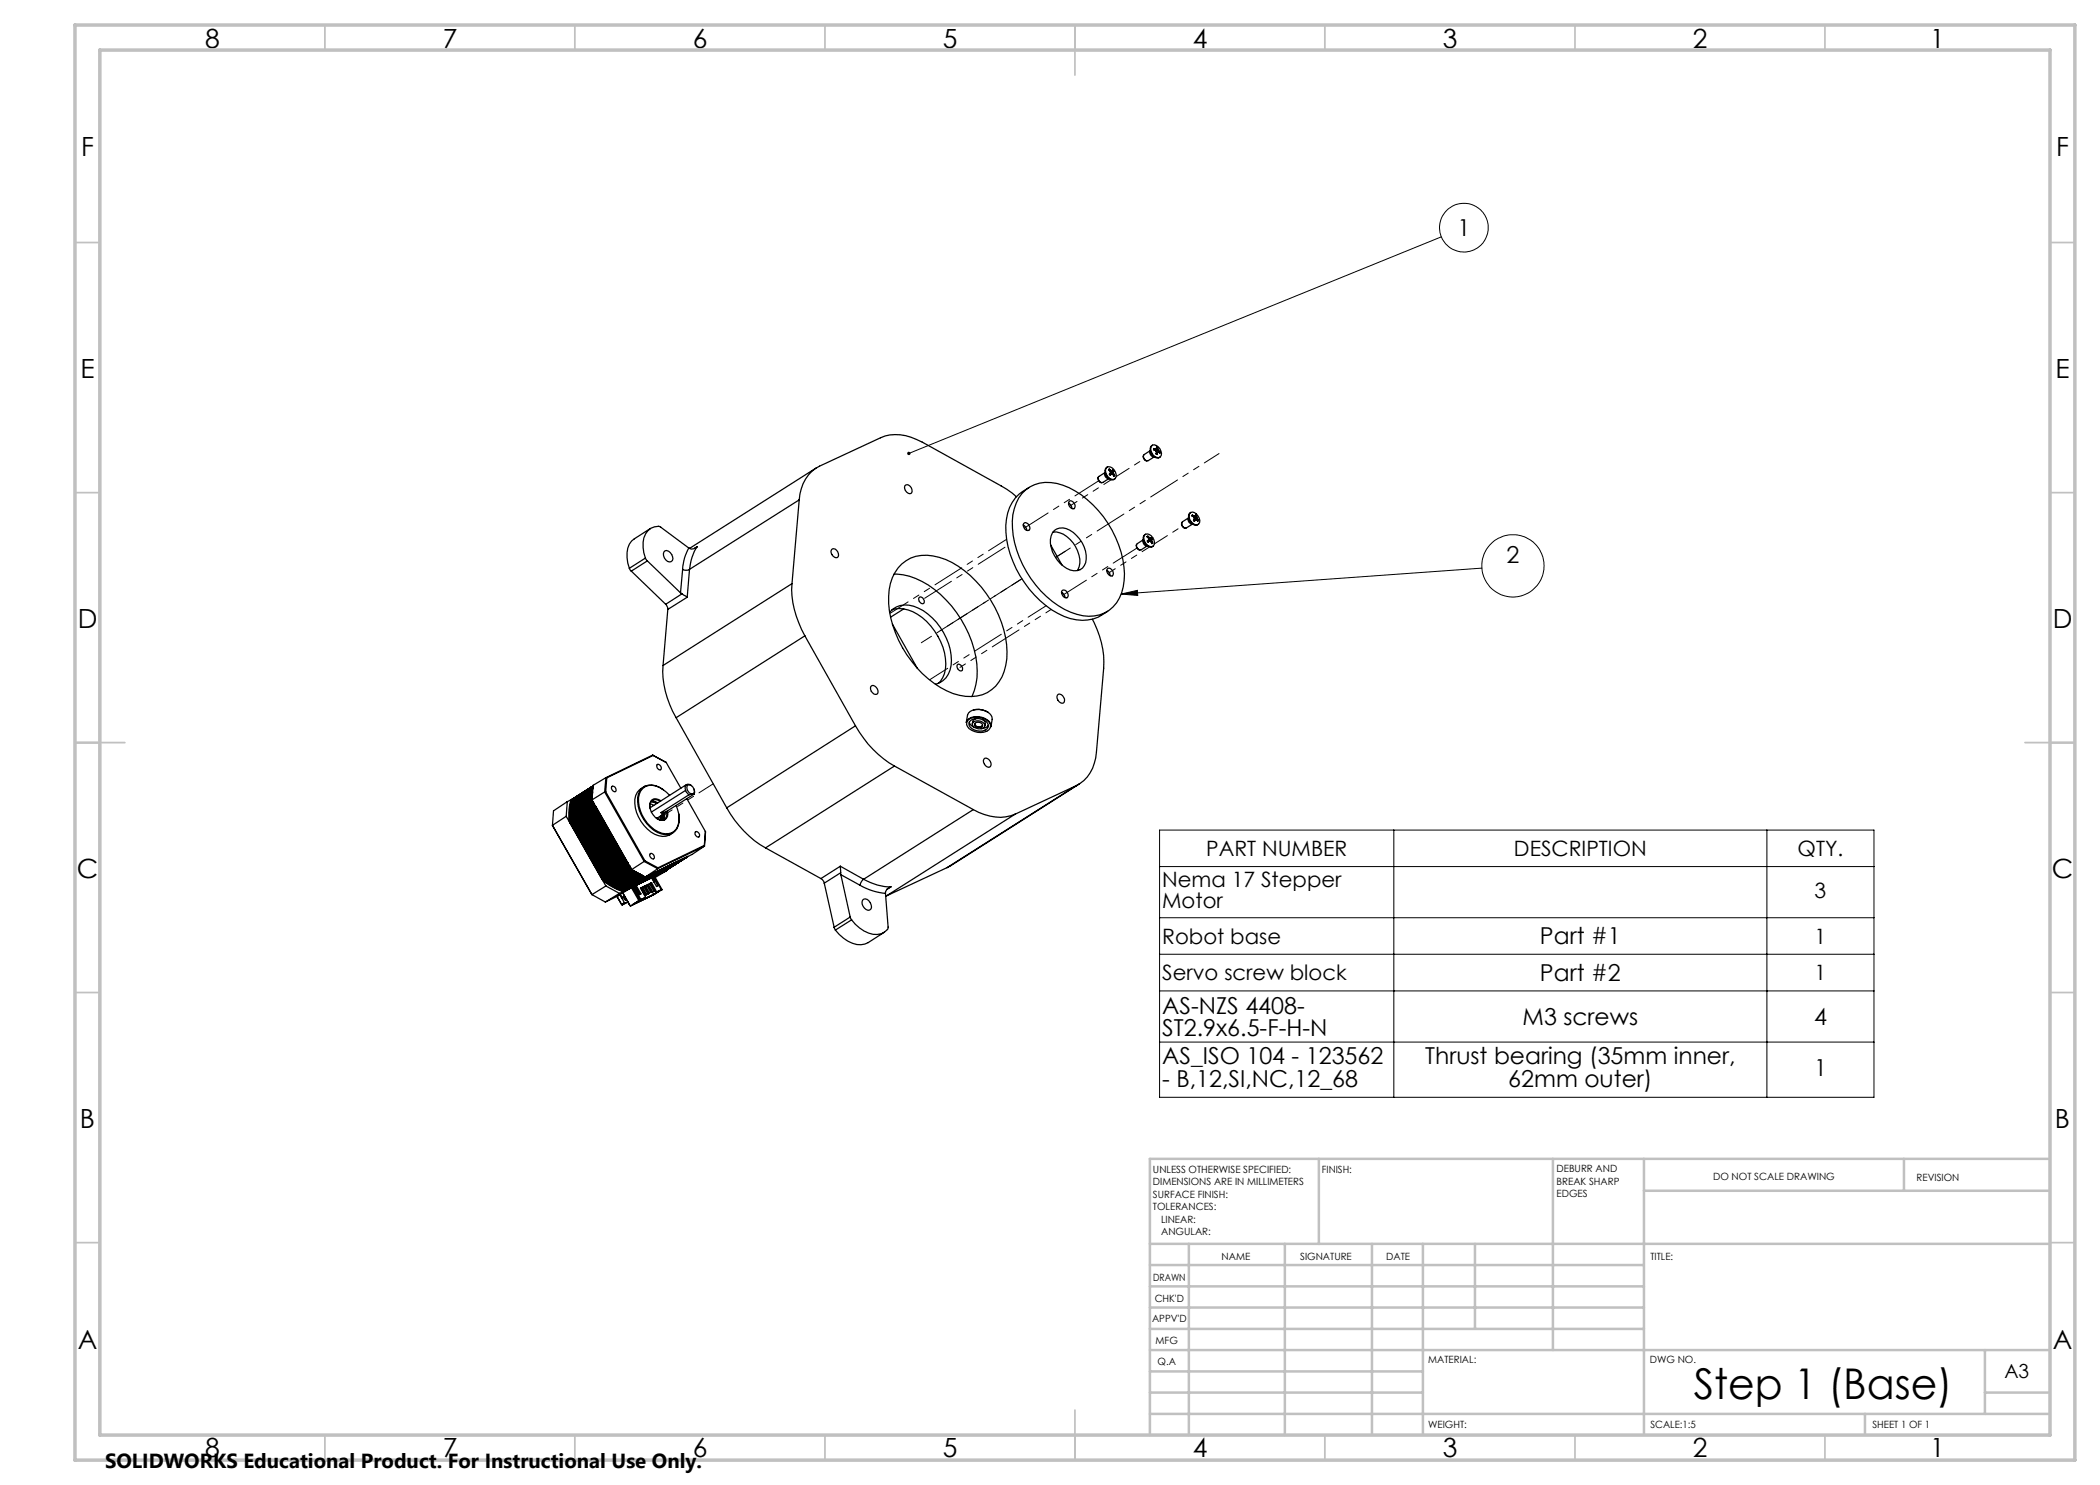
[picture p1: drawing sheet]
<svg xmlns="http://www.w3.org/2000/svg" width="420mm" height="297mm" viewBox="0 0 420 297" stroke-linecap="round" stroke-linejoin="round" font-family="sans-serif">
<g fill="none" stroke="#000" stroke-width=".2">
<path d="M288.3 47.4l-106.5 43.3M224.2 118.8l3.3-.7v1zM296.4 113.6l-72.2 5.2M231.9 166h142.9v53.5h-142.9zM231.9 173.3h142.9M278.8 166v53.5M353.4 166v53.5M231.9 183.5h142.9M231.9 190.8h142.9M231.9 198.2h142.9M231.9 208.4h142.9"/>
<circle cx="292.8" cy="45.5" r="4.9"/>
<circle cx="302.6" cy="113.2" r="6.2"/>
</g>
<g fill="none" stroke="#c0c0c0" stroke-width=".35">
<path d="M65 5v5M115 5v5M165 5v5M215 5v10M265 5v5M315 5v5M365 5v5M15 48.5h5M410 48.5h5M15 98.5h5M410 98.5h5M15 148.5h10"/>
<path d="M405 148.5h10M15 198.5h5M410 198.5h5M15 248.5h5M410 248.5h5M65 287v5M115 287v5M165 287v5M215 282v10M265 287v5M315 287v5M365 287v5"/>
</g>
<g fill="none" stroke="#c0c0c0" stroke-width=".5">
<path d="M263.8 231.8v17M310.6 231.8v38.2M328.8 231.8v55.2M328.8 238.2h81.2M380.8 231.8v6.4M410 231.8h-180v55.2M230 248.8h180M230 257.3h98.8M230 253h98.8M237.8 248.8v38.2M257 248.8v38.2M274.4 248.8v38.2"/>
<path d="M284.6 248.8v38.2M295 248.8v17M230 265.8h98.8M230 261.5h98.8M230 278.5h54.6M230 274.3h54.6M230 270h180M397 278.5h13M397 270v12.8M230 282.8h180M373 282.8v4.2"/>
</g>
<path d="M15 5h400v287h-400zM20 10h390v277h-390z" fill="none" stroke="#c0c0c0" stroke-width=".7"/>
<path d="M181.5 90.4v.4l.3-.1-.3 .1a.34 .34 0 0 0 .5 .1 .34 .34 0 0 0 0-.5 .34 .34 0 0 0-.5 0zM224.2 118.8l3.3-.7v1z" fill="#000"/>
<g fill="none" stroke="#000" stroke-width=".25">
<path d="M159.8 100l-1.4 16.7M159.8 100l-21.9 13.9M163.2 93.6l-25.2 16M181 97.2l.2-.2a1.09 1.09 0 0 1 1 .5 1.09 1.09 0 0 1 0 1.2 1.18 1.18 0 0 1-1.2-1.5zM203.3 99.3l-1.9-1.4-1.2-.7-15.7-8.8a9.2 9.2 0 0 0-8.4-.8l-12.2 5.6a7.8 7.8 0 0 0-4.1 6.8M204.4 98.7a7.2 7.2 0 0 1 8.2-1.7 20 20 0 0 1 11.1 12 13.5 13.5 0 0 1 .2 10.6 6.8 6.8 0 0 1-8.5 3.3 19.3 19.3 0 0 1-11.5-11.4 15.8 15.8 0 0 1-1.1-9.7l.9-2.2zM205.8 97.5a8.2 8.2 0 0 0-4.6 7.6 20.7 20.7 0 0 0 11.6 18.2 8.3 8.3 0 0 0 8.7-1M219.6 95.5a.85 .85 0 0 0 .7 1.1M219.7 95.3l1.3-.8a.85 .85 0 0 0 .8 1.2l-1.2 .8a.82 .82 0 0 1-.9-1.2zM221 94.5l.2 .6 .6 .6M221.4 93.4a1.58 1.58 0 0 1 1.7 2.3 1.08 1.08 0 0 1-1.7-.7 1.16 1.16 0 0 1 0-1.6zM221.5 93.4a1.25 1.25 0 0 0 0 2.1 .97 .97 0 0 0 1.5 .3"/>
<path d="M222 94.1v.6M222 94l.3 .2M222 94l-.1-.2-.2 .1 .3 .2M222 94.7l-.1 .1 .2 .3 .1-.2M222 94.7l-.1 .2M222 94l-.1 .1M222.2 94.9h.4l.2 .3 .1-.1M222.2 94.9l-.2 .1M222.2 94.8l.1 .1M222.3 94.5l-.1 .3M222.3 94.3v.2M222.3 94.2l-.2 .2"/>
<path d="M222.5 94.1l-.2 .1M222.5 94.1l.1-.1 .2 .2M222.5 94.1l-.4 .3M222.7 94.5l.1 .4M222.7 94.5l-.5 .3M222.8 94.9l.1 .2M222.8 94.2l-.1 .3M222.8 94.9l-.2 .1M222.8 94.2l-.5 .3M222.9 95.1l-.2 .1M228.7 91.1a.85 .85 0 0 0 .7 1.1M230 90.1l.3 .7 .6 .6-1.3 .7a.79 .79 0 0 1-.8-.3 .79 .79 0 0 1 0-.9l1.2-.8"/>
<path d="M230.1 90.1a.81 .81 0 0 0 .7 1.2M230.3 89.2a.89 .89 0 0 1 1.4 .2 1.57 1.57 0 0 1 .3 2 1.45 1.45 0 0 1-1.8-1.4zM230.5 89a.96 .96 0 0 0-.3 1.6 1.17 1.17 0 0 0 1.8 .8M231 90l.2 .3v.5M231 89.8l-.3-.1v.3h.3M231 89.8l-.2 .2M231.1 89.8v.1M231.1 89.9l.1 .4M231.2 89.8h-.2M231.2 90.3l.3 .2M231.2 89.8l-.2 .2M231.4 89.6l-.2 .2"/>
<path d="M231.5 90.6l-.1 .3-.2-.1M231.5 90.6l-.3 .2M231.5 89.7l.2 .3M231.5 89.5v.2M231.5 89.5l-.2-.1 .1 .2M231.5 89.7l-.4 .2M231.5 89.5l-.1 .1M231.6 90.4l-.1 .2M231.6 90.4l-.3 .2M231.7 90l.1 .3M231.7 90l-.5 .3M231.8 90.3l.2 .1"/>
<path d="M231.8 90.3l-.2 .2M232 90.4v.2l-.4-.2M232 90.4l-.2 .1M125.9 113.7l.4 .5M126.3 114.2l6.8 6.7M129.1 111.6l.4 .6M129.1 111.6l-3.2 2.1M129.5 112.2l6.6 6.4M129.5 112.2l-3.2 2M130.1 105.7l-3.2 2.1a4.4 4.4 0 0 0-1.3 4.8l.3 1.1M133 110.2a1.46 1.46 0 0 1 1.5 1.9 1.11 1.11 0 0 1-1.2 .1 1.11 1.11 0 0 1-.6-1v-.5zM136.1 118.6l.3 .2"/>
<path d="M136.4 118.8l1 .6M136.4 118.8l-3.3 2.1M136.5 113.9a1.43 1.43 0 0 0 1.4 0M136.5 113.9l-.4 4.7M137.4 119.4l-3.8 2.5M137.8 109.6a9.5 9.5 0 0 0-1.3 4.3M137.8 109.6l-5.9-4.3a2.98 2.98 0 0 0-3.3 3.2l.2 2.1 .3 1M137.9 113.9l-.5 5.5M139.5 109.3a9.9 9.9 0 0 0-1.6 4.6M139.5 109.3a1.31 1.31 0 0 1-1.7 .3M139.5 109.3l-.6 .3M158.4 116.7a18.9 18.9 0 0 0 2.6 10.5"/>
<path d="M158.4 116.7l-25.8 16.4M166.3 110l.2-.2a1.09 1.09 0 0 1 1 .5 1.09 1.09 0 0 1 0 1.2 1.15 1.15 0 0 1-1.2-1.5zM178.8 114.8a14.4 14.4 0 0 1 10.4 5.2 21.4 21.4 0 0 1 6.2 15.6 9.9 9.9 0 0 1-1.1 3.7M180.4 112.8a7.3 7.3 0 0 1 7.5-1.3 20.2 20.2 0 0 1 11.8 11.5 16.1 16.1 0 0 1 1.1 11.3 7 7 0 0 1-8.9 4.8 19.4 19.4 0 0 1-11.4-9.5 18.2 18.2 0 0 1-2.4-12.9 8.4 8.4 0 0 1 2.3-3.9zM183.9 119.4a.85 .85 0 0 1 .8 1.3 .82 .82 0 0 1-.8-.4 .82 .82 0 0 1 0-.9zM204.6 105h.1a1.29 1.29 0 0 1 .7 1.1M204.7 104.7a.79 .79 0 0 1 1.3 .7l-.1 .5a.89 .89 0 0 1-1-.1 .89 .89 0 0 1-.2-1.1zM210.1 109l2.3 4M210.6 106.4a4.4 4.4 0 0 1 4 2.2 5.5 5.5 0 0 1 1 5.3l-.1 .2M210.9 106.1a2.93 2.93 0 0 1 3.8 .4 6.3 6.3 0 0 1 2.4 6 2.36 2.36 0 0 1-3.7 1.2 6.4 6.4 0 0 1-3.2-6.5zM212.3 118.4l.5 .6 .2 .5M212.4 118.2a.87 .87 0 0 1 1.1 .2 .87 .87 0 0 1-.1 1.2 1.02 1.02 0 0 1-1-1.4z"/>
<path d="M213.7 100.6h.1a1.26 1.26 0 0 1 .6 1.1M213.9 100.2a.99 .99 0 0 1 1 .5 .99 .99 0 0 1-.1 1 .99 .99 0 0 1-.9-.5 .99 .99 0 0 1 0-1zM221.3 114.1h.1a1.15 1.15 0 0 1 .6 1M221.4 113.8l.2-.1a.96 .96 0 0 1 .9 .4 .96 .96 0 0 1 0 1.1 1.02 1.02 0 0 1-1.1-1.4zM227.3 108.9a.82 .82 0 0 0 .7 1.1M228.7 107.9l.2 .8 .6 .5M228.8 107.1a.99 .99 0 0 1 1.7 .4 1.17 1.17 0 0 1-.1 1.8 1.71 1.71 0 0 1-1.6-2.2zM229.1 106.9a.98 .98 0 0 0-.2 1.6 1.17 1.17 0 0 0 1.7 .7M229.4 107.3l.2 .2M229.4 109.1a.84 .84 0 0 1-.7-1.2l-1.2 .8a.78 .78 0 0 0-.1 .9 .78 .78 0 0 0 .8 .4l1.2-.8M229.6 107.2l.2 .3M229.6 107.2l-.2 .1"/>
<path d="M229.6 107.5l.1 .3M229.7 108.1l-.3 .1 .2 .2 .2-.1M229.7 108.1l-.2 .1M229.7 107.8v.3M229.8 107.5l.2 .1M229.8 107.5h-.2M229.8 108.3l.5 .1 .1 .3M229.8 108.3l-.2 .1M230 107.6h.3M230 107.6l-.3 .2M230 107.8l.1 .1M230.3 107.6v-.1l.1 .2v.1"/>
<path d="M230.3 107.6l-.6 .3M230.3 108.1l.1 .3M230.3 108.1l-.4 .2M230.4 107.8l-.1 .3M230.4 107.8l-.4 .2-.1 .3M230.4 108.4l.1 .2M230.4 108.4h-.1M230.5 108.6l-.1 .1M236.4 104.6a.82 .82 0 0 0 .6 1M236.5 104.3l1.2-.8 .3 .8 .5 .5-1.2 .8a.83 .83 0 0 1-.8-.4 .83 .83 0 0 1 0-.9zM237.7 103.6a.84 .84 0 0 0 .8 1.2M238.1 102.5a1.6 1.6 0 0 1 1.8 2 .85 .85 0 0 1-.8 .5 .85 .85 0 0 1-.8-.5 1.4 1.4 0 0 1-.2-2z"/>
<path d="M238.2 102.5a1.26 1.26 0 0 0 0 2 .94 .94 0 0 0 1.5 .3M238.7 103.1l-.2-.1a.22 .22 0 0 0-.1 .3 .22 .22 0 0 0 .3 .1l.1 .5a.17 .17 0 0 0-.1 .2 .17 .17 0 0 0 .2 .1l.1-.2M238.7 103.1l.3 .1M238.7 103.1l-.2 .2M238.9 103.5v.3M238.9 103.3h.1M238.9 103.8l.1 .2M239 104l-.2 .1M239 103.3l-.1 .2M239.1 103.1v-.2l.3 .2M239.1 103.1l-.1 .1M239.1 103.1l-.4 .3 .3-.2"/>
<path d="M239.2 103.9l-.2 .1M239.2 103.9l.4 .3 .1-.2M239.2 103.9l-.4 .2M239.3 103.3l.1 .2M239.3 103.3l-.4 .2M239.4 103.5l.1 .4M239.4 103.1l-.1 .2M239.4 103.5l-.5 .3M239.4 103.1l-.4 .2M239.5 103.9l.2 .1M239.5 103.9l-.2 .1M239.7 104l-.2 .1"/>
<path d="M132.6 133.1a18.4 18.4 0 0 0 2.6 10.4M133.1 120.9l.4 .6 .1 .4M133.6 121.9l-1 11.2M161 127.2l10.1 18M161 127.2l-25.8 16.3M174.2 137.3a.92 .92 0 0 1 1.4 .8l-.1 .6-.1 .1a1.18 1.18 0 0 1-1.2-1.5zM177.9 122.5a4.4 4.4 0 0 1 5.8-.9 12.2 12.2 0 0 1 6.5 11.5 4.2 4.2 0 0 1-3.1 3.8M178.4 122a7 7 0 0 1 6.9 2.3 11.3 11.3 0 0 1 3.6 10.5l-.4 .8-.8 1.1M178.5 124.8l4.9 8.8M180.8 121.8l-2.7 1.6M191.6 132.9a.85 .85 0 0 1 .7 1.3 .82 .82 0 0 1-.8-.4 .82 .82 0 0 1 .1-.9zM211.5 139a.92 .92 0 0 1 1.4 .8l-.1 .6a.92 .92 0 0 1-1.4-.7z"/>
<path d="M218.5 123.9a18.2 18.2 0 0 1 2.2 9.8l-1.4 16.7a7.7 7.7 0 0 1-4.1 6.8M114.3 159.9l-.2 .3M114.4 159.9l-.9 .4M114.4 160a10.4 10.4 0 0 0-.2 3.9M114.4 159.8l-.1 .1M114.5 159.8l-.2 .3M114.6 159.9a11.4 11.4 0 0 0-.3 3.9M114.6 159.9l-.2 .1M114.6 159.9a11.6 11.6 0 0 0-.3 3.9M114.7 159.8a10.4 10.4 0 0 0-.3 3.9M114.7 159.8l-.1 .1M114.8 159.8a10.3 10.3 0 0 0-.3 3.9"/>
<path d="M114.8 159.6l-.2 .3M114.9 159.7a11.4 11.4 0 0 0-.3 3.9M114.9 159.7l-.1 .1M114.9 159.7a11.3 11.3 0 0 0-.3 3.8M114.9 159.5l-.5 .5M115 159.5l.1-.1-.2 .3M115 159.5l-.3 .3M115 159.5l-.2 .3M115.1 159.6a7.8 7.8 0 0 0-.2 4.3v.1M115.1 159.6a8.1 8.1 0 0 0-.2 4.3l6.5 11.3M115.2 159.5a10.5 10.5 0 0 0-.3 3.9M115.2 159.5l-.3 .2"/>
<path d="M115.3 159.5a11.3 11.3 0 0 0-.4 3.8M115.3 159.3l-.4 .4M115.3 159.3l-.2 .3M115.4 159.4a11.3 11.3 0 0 0-.3 3.9M115.4 159.4l-.1 .1M115.4 159.2l-.2 .3M115.4 159.4a9.4 9.4 0 0 0-.3 3.8M115.4 159.2l-.1 .1M115.5 159.2l-.2 .3M115.5 159.3a10.3 10.3 0 0 0-.2 3.9M115.5 159.3l-.1 .1M115.6 159.3a10.4 10.4 0 0 0-.3 3.9"/>
<path d="M115.6 159.1l-.1 .1M115.6 159.1l-.2 .3M115.7 159.2a11.3 11.3 0 0 0-.3 3.9M115.7 159.2l-.1 .1M115.7 159l-.2 .3M115.7 159.2a11.4 11.4 0 0 0-.3 3.9M115.8 159l-.2 .3M115.9 159.1a10.3 10.3 0 0 0-.3 3.8M115.9 159.1l-.2 .1M115.9 159.1l.2-.3-.2 .3M115.9 159.1a10.4 10.4 0 0 0-.3 3.8M115.9 158.9l.3-.2-.1 .1a8 8 0 0 0-.4 4"/>
<path d="M115.9 158.9l-.2 .3M115.9 158.9l-.3 .2M116.2 158.9a9.5 9.5 0 0 0-.3 3.9M116.2 158.9l.2-.3-.3 .4a11.4 11.4 0 0 0-.4 3.8M116.2 158.9a10.5 10.5 0 0 0-.3 3.8M116.2 158.9l-.3 .2M116.3 158.8a10.4 10.4 0 0 0-.2 3.9M116.3 158.8l.3-.3-.4 .4M116.3 158.8l-.1 .1M116.4 158.8a11.3 11.3 0 0 0-.3 3.8M116.5 158.7a7.8 7.8 0 0 0-.2 4.3l.1 .1M116.5 158.7l-.1 .1"/>
<path d="M116.6 158.7a7.7 7.7 0 0 0-.2 4.3v.1M116.7 158.6a10.4 10.4 0 0 0-.3 3.9M116.7 158.6l-.1 .1M116.7 158.6a10.3 10.3 0 0 0-.3 3.8M116.7 158.4l-.3 .4M116.7 158.4l-.2 .3M116.7 158.4l-.1 .3M116.8 158.5a11.6 11.6 0 0 0-.3 3.8M116.8 158.5l-.1 .1M116.9 158.3l-.2 .3M116.9 158.5a11.3 11.3 0 0 0-.3 3.8M116.9 158.3l-.2 .1"/>
<path d="M117 158.4a10.3 10.3 0 0 0-.3 3.8M117 158.4l-.1 .1M117 158.2l-.1 .1M117.1 158.2l-.3 .3M117.1 158.2l-.2 .3M117.2 158.3a11.3 11.3 0 0 0-.4 3.8M117.2 158.3l-.2 .1M117.2 158.3a11.4 11.4 0 0 0-.3 3.8M117.2 158.1l-.1 .1M117.2 158.1l-.2 .3M117.4 158l-.2 .3M117.4 158l-.2 .1"/>
<path d="M117.5 157.9l-.3 .4M117.5 157.9a8.2 8.2 0 0 0-.3 4.7M117.5 157.9a7.4 7.4 0 0 0-.3 4.7M117.7 158a9.4 9.4 0 0 0-.4 3.8M117.7 158l-.5 .3M117.7 157.8l-.1 .1a7.6 7.6 0 0 0-.4 4M117.7 157.9a9.5 9.5 0 0 0-.3 3.9M117.7 157.8l-.2 .1M117.7 157.8l.2-.1-.2 .3M117.7 157.8l-.1 .1a8 8 0 0 0-.4 4M117.8 157.9a10.4 10.4 0 0 0-.3 3.8M117.8 157.9l.2-.3-.3 .3"/>
<path d="M117.8 157.9h-.1M117.8 157.8a10.5 10.5 0 0 0-.3 3.9M118 157.8a11.4 11.4 0 0 0-.3 3.8M118 157.8h-.2M118 157.8a11.3 11.3 0 0 0-.3 3.8M118.1 157.7a10.4 10.4 0 0 0-.3 3.8M118.1 157.7l.2-.3-.3 .4M118.1 157.7l-.1 .1M118.1 157.7a10.3 10.3 0 0 0-.2 3.8M118.1 157.5l-.3 .3M118.2 157.5l-.2 .3M118.3 157.5a11.4 11.4 0 0 0-.3 3.9"/>
<path d="M118.3 157.5l.2-.2-.4 .4M118.3 157.5l-.2 .2M118.3 157.5a11.3 11.3 0 0 0-.3 3.9M118.4 160l7.9 13.9M118.4 157.4a8.1 8.1 0 0 0-.1 4.4l6.4 11.3M118.4 157.4l-.1 .1M118.5 157.4l.1-.1a10.5 10.5 0 0 0-.3 3.9M118.5 157.4a8.1 8.1 0 0 0-.2 4.4l6.4 11.3M118.5 158.4l-.1 1.4M118.6 157.2l-.2 .2M118.6 157.5a11 11 0 0 0-.3 3.7M118.6 157.2l-.1 .2"/>
<path d="M118.6 157.2l-.3 .3M120.9 158.4l7.9 13.9M120.9 158.4l-2.5 1.6M121.1 158.4l7.9 13.8M121.1 158.4h-.2M121.2 155.5l-.3 2.9M121.2 155.5l.2 .1M121.2 155.5l-2.6 1.6-.2 2.9M121.4 155.6l-.3 2.8M122.3 157.4a.6 .6 0 0 1 .8 .1 .6 .6 0 0 1-.1 .8h-.3l-.3-.3zM122.4 157.3h.1M128.8 157.4a3.1 3.1 0 0 0-1.8 3.3 7.6 7.6 0 0 0 4.7 6.4 2.95 2.95 0 0 0 2.9-.5"/>
<path d="M130.5 151l.1 .1-9.2 4.5M130.5 151l2.7 1.5M130.5 151l-9.3 4.5M131.4 153a.62 .62 0 0 1 .7 .2 .62 .62 0 0 1 0 .7h-.3l-.4-.3zM131.5 152.9h-.1M132.7 158a3.4 3.4 0 0 0-4.3-.4 4.2 4.2 0 0 0-.5 4.6 6.9 6.9 0 0 0 5.1 4.7l1.4-.2M133.2 152.5h.1M133.2 152.5l3 5.2M133.9 159.1a4.9 4.9 0 0 0-4.1-2 2.74 2.74 0 0 0-2.1 3.2 6.9 6.9 0 0 0 5.4 6.5l1.3-.3M135.2 143.5l10.1 18.1M137.1 158.1l.7 .9M137.1 158.1l-6.8 4.3"/>
<path d="M137.3 156.9l-7.3 4.7M137.4 159.7l3.7 6.6M137.4 157.2a.99 .99 0 0 1 1.5 .9l-.2 .6a1.09 1.09 0 0 1-1.1-.4 1.09 1.09 0 0 1-.2-1.1zM137.8 159l-5.6 3.5M138.3 157.1a.7 .7 0 0 0-.9-.2 .7 .7 0 0 0-.4 .8l.1 .4M138.5 158.8l-.7 .2M138.5 158.8h.3M138.8 158.8l-5.6 3.6M138.9 158l-.1 .8M171.1 145.2a21.1 21.1 0 0 0 7.8 8M171.1 145.2l-25.8 16.4M178.9 153.2l15.8 8.7"/>
<path d="M178.9 153.2l-25.8 16.4M193.5 144.1a3.1 3.1 0 0 1 4.5 .7 1.27 1.27 0 0 1-1.2 1.6 3.3 3.3 0 0 1-3.3-1.1l-.2-.4zM193.7 142.6a3.2 3.2 0 0 1 4.7 .7v.6l-.2 1.4a1.95 1.95 0 0 0-1.9-1.9 2.4 2.4 0 0 0-3 1.1zM193.9 144.4a1.53 1.53 0 0 0 1.1 1.1M193.9 144.3a2.36 2.36 0 0 1 3.8 .8 1.62 1.62 0 0 1-2.3 1.1 1.79 1.79 0 0 1-1.6-1.5zM194.6 144.5a1.55 1.55 0 0 1 2.4 .6 1.43 1.43 0 0 1-1.4 .7 1.43 1.43 0 0 1-1.1-1zM194.7 142a3.6 3.6 0 0 1 3 .5M195 144.7a1 1 0 0 1 1.5 .4 .9 .9 0 0 1-.8 .4 .9 .9 0 0 1-.8-.7zM195 144.8a.82 .82 0 0 0 .6 .6 .82 .82 0 0 0 .9-.4M195.3 143.7a.92 .92 0 0 0-.8 1M196.6 143.9l.1 .2a.95 .95 0 0 1 .3 1.1M196.8 151.8a.92 .92 0 0 1 1.4 .8l-.1 .6a.92 .92 0 0 1-1.4-.7z"/>
<path d="M197.7 145.1a1.44 1.44 0 0 1-1.4 .6M215.2 157.2l-12.2 5.6M215.2 157.2l-25.8 16.3M215.9 156.8l-26.5 16.7M110.5 165.1l7.9 13.8M110.5 165.1h.1M113.2 163.3l8 13.9M113.2 163.3l-2.7 1.8M113.5 160.3l-.3 3M113.5 160.3l-2.8 1.9-.2 2.9M113.8 164.1l.2 .5M113.9 164l.2 .5-.1 .1"/>
<path d="M113.9 164l-.1 .1M114 164l.2 .5M114 164.1l.2 .4M114 164.6l6.4 11.3M114.1 163.9l.2 .5M114.1 160.2a10.4 10.4 0 0 0-.3 3.9M114.1 163.9l-.1 .1M114.2 164l.1 .4M114.2 163.9l.1 .5M114.2 164.5h.1M114.2 164.5l6.3 11.3M114.2 164.5l6.4 11.3"/>
<path d="M114.3 163.8l.1 .5M114.3 160.1a11.3 11.3 0 0 0-.4 3.9M114.3 163.8l-.1 .1M114.3 160.1l-.2 .1M114.3 163.8l.2 .5M114.3 160.1a9.5 9.5 0 0 0-.3 3.9M114.3 164.4l6.4 11.2M114.3 164.4l-.1 .1M114.3 163.9l.2 .4M114.3 164.4h.1M114.4 160a10.3 10.3 0 0 0-.3 3.9M114.4 160l.2-.3-.3 .4"/>
<path d="M114.4 160l-.1 .1M114.4 163.7l.2 .5M114.4 164.3l-.1 .1M114.4 164.3l6.5 11.3M114.4 163.7l-.1 .1M114.5 163.8l.2 .4M114.5 163.7l.2 .5M114.5 164.3h.1M114.5 164.3l6.4 11.2M114.6 163.6l.2 .5M114.6 163.6l-.1 .1M114.6 163.5l.2 .6"/>
<path d="M114.6 164.2l6.4 11.3M114.6 164.2l-.1 .1M114.7 163.7l.1 .4M114.7 164.2h.1M114.7 164.2l6.3 11.2M114.8 164.1l6.4 11.3M114.8 164.1l-.1 .1M114.8 163.5l.2 .5M114.8 164.1l6.4 11.2M114.9 163.4l.2 .5M114.9 163.3l.2 .6M114.9 164l6.4 11.3"/>
<path d="M114.9 163.4l-.3 .1M115 163.4l.1 .5M115 164h.1M115 164l6.4 11.2M115.1 163.3v.3l6.6 11.4M115.1 163.9l6.4 11.3 .4 .4M115.1 163.2l.2 .6M115.1 163.9l6.4 11.3M115.1 163.9l-.3 .2M115.1 163.9h.1M115.1 163.4l.2 .4M115.3 163.2l.1 .5"/>
<path d="M115.3 163.2l-.4 .1M115.3 163.3l.2 .4M115.3 163.2l.2 .5M115.3 163.8h.1M115.3 163.8l6.4 11.2M115.4 163.1l.2 .5M115.4 163.1l-.1 .1M115.4 163.7l6.4 11.2M115.4 163.7l-.3 .2M115.5 163.2l.1 .4M115.5 163.7h.1M115.6 162.9l.1 .6"/>
<path d="M115.6 163.6l6.4 11.2M115.6 163.6l-.1 .1M115.6 162.9l-.2 .2M115.6 163.1l.2 .4M115.6 162.9l.2 .6M115.6 163.6h.1M115.7 162.8l.2 .6M115.7 162.8l-.1 .1M115.7 163.5l6.4 11.2M115.7 163.5l-.1 .1M115.8 162.9l.1 .5M115.8 163.5h.1"/>
<path d="M115.8 163.5l6.4 11.2M115.9 162.8l.2 .5 6.3 11.3M115.9 163.4l-.1 .1M115.9 163.4l6.4 11.2M115.9 162.8l.2 .5M115.9 162.7l.2 .6M115.9 163.4h.1M116.1 162.7l.1 .5 6.4 11.2M116.1 162.6l.1 .6M116.1 162.7l-.4 .1M116.1 162.7l.1 .5M116.1 163.3h.1"/>
<path d="M116.1 163.3l6.4 11.2M116.2 162.6l.2 .5M116.2 163.2l6.5 11.2M116.2 163.2h.1M116.4 162.5l.2 .5M116.4 163.1l6.4 11.2M116.4 163.1l-.5 .3M116.4 162.5l-.3 .1M116.4 162.4l.2 .5M116.4 163.1h.1M116.5 162.3l.2 .6M116.5 162.3l-.1 .1"/>
<path d="M116.6 162.3l.1 .6M116.6 163l6.3 11.2M116.6 163l-.2 .1M116.6 162.4l.1 .5M116.6 163h.1M116.6 163l6.4 11.2M116.6 162.9l6.4 11.3M116.7 162.2l.2 .6M116.7 162.9l6.5 11.2M116.7 162.9h-.1M116.7 162.2l-.1 .1M116.7 162.3l.2 .5"/>
<path d="M116.7 162.9h.1M116.8 162.1l.2 .6M116.8 162.1l-.1 .1M116.9 162.1l.2 .6M116.9 162.8l-.2 .1M116.9 162.8l6.4 11.2M116.9 162.2l.2 .5M116.9 162.8h.1M117 162.7l-.1 .1M117 162.7l6.4 11.2M117.1 162.1l.1 .5M117.1 162.7h.1"/>
<path d="M117.1 162.7l6.4 11.2M117.2 161.9l.2 .6M117.2 162.6l6.4 11.2M117.2 162.6l-.1 .1M117.2 162l.2 .5M117.2 162.6h.1M117.3 161.8l.2 .6 6.4 11.2M117.3 161.8l-.4 .3M117.4 161.9l.1 .4M117.4 162.5l6.4 11.3 .3 .4M117.4 161.8l.1 .5M117.4 162.5h.1"/>
<path d="M117.4 162.5l6.4 11.2M117.4 162.5l-.2 .1M117.5 161.7l.2 .6M117.5 161.7l-.1 .1M117.5 161.8l.2 .4M117.5 161.7l.2 .5M117.5 162.3h.1M117.5 162.3l6.4 11.3M117.7 161.6l.1 .6M117.7 161.6l-.2 .1M117.7 162.3l6.4 11.2 .4 .5M117.7 161.6l.2 .5"/>
<path d="M117.7 162.2l6.4 11.3M117.7 162.3l-.3 .2M117.7 162.2h.1M117.7 161.7l.2 .4M117.8 161.5l.2 .6h-.1M117.8 162.2h-.1M117.8 162.2l6.4 11.2M117.8 161.5l-.1 .1M117.9 161.6l.1 .4M117.9 161.5l.1 .5M117.9 162.1h.1M117.9 162.1l6.4 11.3"/>
<path d="M118 161.4l.1 .6M118 161.4l-.1 .1M118 161.4l.2 .5M118 161.5l.2 .4M118 162h.1M118 162l6.4 11.3M118.1 162l6.5 11.2M118.1 162h-.1M118.2 161.4l.2 .5M118.2 161.9l6.4 11.3M118.3 161.2l.2 .5M118.3 161.2l-.3 .2"/>
<path d="M118.4 161.3l.1 .4M118.4 161.9h.1M118.4 178.9h.1M118.4 161.9l6.3 11.2M118.4 178.9l2.7 1.5M118.4 160l.1 1.1M118.4 160.1l.1 1M118.5 161.1l.1 .5M118.5 161.1l-.2 .1M118.5 161.2l.2 .4M118.5 161.1l.2 .5M118.5 161.7h.1"/>
<path d="M118.5 161.7l6.4 11.3M118.5 161.7l-.3 .2M118.6 160.3v.7M118.6 160.4l.1 .6M118.6 161l.2 .5M118.6 161l-.1 .1M118.7 161.1l.1 .4M118.7 161l.2 .5M118.7 161.6h.1M118.7 161.6l6.4 11.3M118.8 160.9l.2 .5M118.8 160.6v.3"/>
<path d="M118.8 160.9l-.1 .1M118.8 161.5l6.4 11.3M118.8 161.5l-.3 .2M118.8 161.5h.1M118.9 161l.1 .4M118.9 160.8l-.1 .1M119 161.4l6.4 11.3M119 161.4l-.1 .1M119 161.4h.1M119.1 161.2l.1 .1M119.2 161.3l6.4 11.3M119.2 161.3l-.2 .1"/>
<path d="M120.4 175.9l.4 .4M120.5 175.8l.4 .4M120.5 175.8h.1M120.5 175.8l-.1 .1M120.6 175.8l.3 .4M120.7 175.6l.4 .5M120.7 175.6l-.1 .2M120.7 175.6h.1M120.8 176.3a13.7 13.7 0 0 0 3.6 2M120.9 175.6l.3 .4M120.9 175.6h-.2M120.9 175.5l.3 .5"/>
<path d="M120.9 176.2a13.2 13.2 0 0 0 3.6 2M120.9 175.5h.1M120.9 176.2l-.1 .1M120.9 176.2a13.2 13.2 0 0 0 3.7 1.9M120.9 176.2a11.2 11.2 0 0 0 3.6 1.9M120.9 176.2h.1M121 175.5l.4 .4a13.2 13.2 0 0 0 3.6 2M121 175.5h-.1M121 175.4l.4 .5a11.1 11.1 0 0 0 3.7 1.9M121 175.4l.4 .5M121 175.4h.1M121.1 176.1a12.3 12.3 0 0 0 3.6 1.9"/>
<path d="M121.1 176.1a7.5 7.5 0 0 0 4 2v-.1M121.1 176.1h.1M121.1 176.1l-.2 .1M121.1 176.1a7.5 7.5 0 0 0 4 1.9M121.2 175.4l.4 .4M121.2 177.2l2.7 1.5M121.2 177.2l-2.8 1.7M121.2 175.4h-.2M121.2 175.3l.4 .5M121.2 176a13.2 13.2 0 0 0 3.6 2M121.2 175.3h.1M121.2 176l-.1 .1"/>
<path d="M121.2 176a11.1 11.1 0 0 0 3.7 1.9M121.2 176a12.4 12.4 0 0 0 3.6 1.9M121.2 176h.1M121.3 175.3l.4 .4M121.3 175.3h-.1M121.4 175.2l.3 .4M121.4 175.2l.3 .5M121.4 175.2h.1M121.4 175.9a13.2 13.2 0 0 0 3.6 1.9M121.4 175.9h.1M121.5 175.2l.4 .3M121.5 175.2l.4 .4"/>
<path d="M121.6 175.8a13.7 13.7 0 0 0 3.6 1.9M121.6 175.8a13.7 13.7 0 0 0 3.6 2M121.6 175.8h.1M121.6 175.8l-.4 .2M121.6 175.8a11.2 11.2 0 0 0 3.6 1.9M121.7 175l.4 .4M121.7 175l.3 .5M121.7 175l-.3 .2M121.7 175h.1M121.7 175l.1-.1 .4 .5M121.7 175l.4 .5M121.7 175.6a13.2 13.2 0 0 0 3.6 2"/>
<path d="M121.7 175.7a13.2 13.2 0 0 0 3.6 2M121.7 175.6h.1M121.7 175.7l-.1 .1M121.7 175.7a11.9 11.9 0 0 0 3.7 1.9M121.8 174.9l.4 .5M121.8 174.9h.1M121.9 175.5a13.7 13.7 0 0 0 3.6 2M121.9 175.5h.1M121.9 175.6l-.2 .1M121.9 175.6a13.7 13.7 0 0 0 3.6 1.9M122 174.8l.3 .5M122 174.8l-.2 .1"/>
<path d="M122 174.8l.4 .5M122 175.5a11.1 11.1 0 0 0 3.7 1.9M122 174.8h.1M122 175.5l-.1 .1M122.1 175.5a13.2 13.2 0 0 0 3.6 1.9M122.1 175.4a12.4 12.4 0 0 0 3.6 2M122.1 175.4h.1M122.1 174.7l.4 .5a13.2 13.2 0 0 0 3.7 2M122.1 174.7l-.1 .1M122.2 174.7l.4 .5a13.2 13.2 0 0 0 3.6 1.9M122.2 174.7l.3 .5M122.2 174.7h.1"/>
<path d="M122.2 175.4a12.3 12.3 0 0 0 3.6 1.9M122.2 175.4a11.9 11.9 0 0 0 3.6 1.9M122.2 175.4h.1M122.2 175.4l-.1 .1M122.2 175.4a13.7 13.7 0 0 0 3.6 1.9M122.3 174.6l.4 .5M122.3 174.6l-.1 .1M122.3 174.6l.4 .4M122.3 175.3a11.9 11.9 0 0 0 3.7 1.9M122.3 174.6h.1M122.3 175.3l-.1 .1M122.4 175.3a13.2 13.2 0 0 0 3.6 1.9"/>
<path d="M122.4 175.3a11.2 11.2 0 0 0 3.6 1.9M122.4 175.3h.1M122.4 174.6l.4 .4M122.4 174.6h-.1M122.5 174.5l.3 .4M122.5 174.5h.1M122.5 175.2a11.9 11.9 0 0 0 3.7 1.9M122.5 175.2h.1M122.6 174.4l.4 .5M122.6 174.4l-.1 .1M122.7 174.4l.3 .4M122.7 174.4h.1"/>
<path d="M122.7 175a13.2 13.2 0 0 0 3.6 2M122.7 175a12.3 12.3 0 0 0 3.6 2M122.7 175.1a12.4 12.4 0 0 0 3.6 2M122.7 175h.1M122.7 175.1l-.3 .2M122.8 174.3l.4 .4M122.8 174.3l.4 .5M122.8 174.3l-.1 .1M122.8 174.3h.1M122.8 174.9a13.2 13.2 0 0 0 3.7 2M122.8 175a13.2 13.2 0 0 0 3.7 1.9M122.8 174.9h.1"/>
<path d="M122.9 174.9a13.2 13.2 0 0 0 3.6 2M122.9 174.2l.4 .5M122.9 174.2l-.1 .1M123 174.2l.1-.1 .4 .5M123 174.2l.3 .4M123 174.2l.4 .5M123 174.2h.1M123 174.8a13.7 13.7 0 0 0 3.6 2M123 174.9a13.7 13.7 0 0 0 3.6 1.9M123 174.8h.1M123 174.9l-.3 .1M123 174.8a11.4 11.4 0 0 0 3.6 2"/>
<path d="M123.2 174.1l.3 .4M123.2 174.1l.3 .5M123.2 174.8a7.5 7.5 0 0 0 3.9 1.9l-.2 .2M123.2 174.8h-.2M123.2 174.1h.1M123.2 174.8a11.9 11.9 0 0 0 3.6 1.9M123.2 174.7a12.4 12.4 0 0 0 3.6 2M123.2 174.7h.1M123.3 174l.3 .4M123.3 174l-.1 .1M123.3 174l.4 .4M123.3 174h.1"/>
<path d="M123.3 174.6a13.7 13.7 0 0 0 3.6 2M123.3 174.7a13.2 13.2 0 0 0 3.7 1.9M123.3 174.6h.1M123.3 174.7l-.1 .1M123.4 174.7a12.3 12.3 0 0 0 3.6 1.9M123.4 179.3h.1M123.4 179.3l-2.3 1.1M123.4 179.3l.9 1.6M123.4 173.9l-.1 .1M123.5 173.9l.3 .4M123.5 174.6a13.2 13.2 0 0 0 3.6 1.9M123.5 173.9h.1"/>
<path d="M123.5 174.6l-.1 .1M123.5 174.5a12.4 12.4 0 0 0 3.6 2M123.5 174.5h.1M123.6 173.8l.4 .5M123.6 173.8l-.1 .1M123.6 173.8l.4 .4a13.2 13.2 0 0 0 3.6 2M123.6 173.8l.4 .4M123.6 173.8h.1M123.6 174.4a13.2 13.2 0 0 0 3.7 2M123.6 174.4a11.1 11.1 0 0 0 3.7 2M123.6 174.4h.1M123.6 174.4l-.1 .2"/>
<path d="M123.7 174.4a13.2 13.2 0 0 0 3.6 2M123.8 173.7l.3 .4M123.8 173.7l.4 .4M123.8 173.7h.1M123.8 174.3a13.2 13.2 0 0 0 3.7 2M123.8 174.3a12.3 12.3 0 0 0 3.6 2M123.8 174.4a11.2 11.2 0 0 0 3.6 1.9M123.8 174.4h-.1M123.8 174.3h.1M123.9 178.7l-2.8 1.7M123.9 173.6l.4 .4M123.9 173.6l.4 .5"/>
<path d="M123.9 173.6l-.3 .2M123.9 173.6h.1M124 174.2a11.9 11.9 0 0 0 3.6 2M124 174.3a11.9 11.9 0 0 0 3.6 1.9M124 174.2h.1M124 178.9l.4 .7 .5-.3M124 178.9l-.6 .4M124 178.9l.9 1.6M124.1 178.9l.3 .6M124.1 173.5l.4 .4M124.1 173.5h.1M124.1 174.1a12.3 12.3 0 0 0 3.6 2"/>
<path d="M124.1 174.2a13.7 13.7 0 0 0 3.6 1.9M124.1 174.1h.1M124.1 174.2l-.3 .1M124.2 174.1a13.7 13.7 0 0 0 3.6 2M124.2 173.4l.4 .4M124.2 173.4l-.3 .2M124.3 173.4l.3 .4M124.3 174.1a13.2 13.2 0 0 0 3.6 1.9M124.3 173.4h.1M124.3 174.1h-.1M124.3 174a13.2 13.2 0 0 0 3.7 2M124.3 174a11.2 11.2 0 0 0 3.6 2"/>
<path d="M124.3 174h.1M124.4 173.3l.4 .4M124.4 173.3l-.1 .1M124.4 173.3h.1M124.5 173.9a12.3 12.3 0 0 0 3.6 2M124.5 174a13.7 13.7 0 0 0 3.6 1.9M124.5 173.9h.1M124.5 174h-.2M124.5 173.9a13.7 13.7 0 0 0 3.6 2M124.5 178.1h.4M124.5 178.2l-.1 .1M124.5 178.1h.1"/>
<path d="M124.6 173.2l.4 .4M124.6 173.2l-.2 .1M124.6 173.8a13.2 13.2 0 0 0 3.6 2M124.6 173.2h.1M124.6 173.8l-.1 .1M124.6 179.4l.4 .5h.3M124.6 173.8a11.1 11.1 0 0 0 3.7 2M124.6 173.8a12.4 12.4 0 0 0 3.6 2M124.6 173.8h.1M124.7 178h.4M124.7 178h.1M124.7 173.1l.4 .4a13.2 13.2 0 0 0 3.6 2"/>
<path d="M124.7 173.1l-.1 .1M124.7 173.1l.4 .4a11.9 11.9 0 0 0 3.7 2M124.7 173.1l.4 .4M124.7 173.1h.1M124.8 173.7a13.2 13.2 0 0 0 3.6 2M124.8 173.7h.1M124.8 173.7l-.2 .1M124.8 173.7a11.9 11.9 0 0 0 3.6 2M124.8 178h.5M124.8 178l-.2 .1M124.9 173l.4 .4M124.9 177.9h-.1"/>
<path d="M124.9 173h.1M124.9 178.1h.1M125 173.6a11.9 11.9 0 0 0 3.6 2M125 173.6a13.7 13.7 0 0 0 3.6 2M125 173.6a12.4 12.4 0 0 0 3.6 2M125 178.1l-.5 .1M125 178.1l-.6 .2M125 173.6h.1M125 178.1h-.1M125 177.9h.4M125 177.9h-.1M125 177.8h.1"/>
<path d="M125.1 172.9l.1-.1 .4 .4M125.1 172.9l.3 .4M125.1 172.9l.3 .5M125.1 177.8h.3M125.1 172.9l-.4 .2M125.1 172.9h.1M125.1 173.5a13.2 13.2 0 0 0 3.6 2M125.1 178h.1M125.1 178l-.5 .1M125.1 173.5h.1M125.2 177.8h.4M125.2 178h-.1"/>
<path d="M125.2 177.8h-.1M125.2 177.7h.4M125.2 177.7h.1M125.2 172.8l.4 .4M125.2 177.9h-.4M125.2 172.8h.1M125.2 177.9h.1M125.3 173.4a13.7 13.7 0 0 0 3.6 2M125.3 173.4a11.4 11.4 0 0 0 3.6 2M125.3 173.4h.1M125.3 178h-.2M125.3 173.4l-.5 .3"/>
<path d="M125.3 173.4a12.4 12.4 0 0 0 3.6 2M125.3 177.9h-.1M125.3 177.6h.4M125.3 177.7h.5M125.3 177.7h-.1M125.4 172.7l.3 .4M125.4 177.6h.4M125.4 177.6h-.1M125.4 172.7l.4 .4M125.4 173.4l1.8 1.1 1.4 .7M125.4 177.8h-.4M125.4 177.9h-.5"/>
<path d="M125.4 172.7h.1M125.4 173.4h-.1M125.4 177.8h.1M125.4 173.3l1.4 .9 1.6 .8M125.4 173.3l1.4 .9 1.5 .8M125.4 173.3h.1M125.5 177.5h.4M125.5 177.5l-.1 .1M125.5 177.5h.1M125.6 172.6h.1M125.6 177.7h-.4M125.6 172.6l-.4 .2"/>
<path d="M125.6 177.7h.1M125.6 173.2l.6 .5M125.6 173.2h.1M125.6 173.2l-.2 .1M125.6 173.2l.6 .4M125.7 177.4h.4M125.7 177.4l-.2 .1M125.7 177.7h-.1M125.7 177.4h.1M125.7 173.1l.3 .2M125.7 173.1l-.1 .1M125.8 173.1h.1"/>
<path d="M125.8 173.1l.1 .1M125.8 177.3h.4M125.8 177.5l-.1 .1M125.8 177.3h.1M125.9 177.5l-.5 .3M125.9 177.5h.1M126 177.2h.4M126 177.2l-.3 .2M126 177.2h.1M126 177.5h-.1M126.1 177.4l-.6 .1M126.1 177.4h-.4"/>
<path d="M126.2 177.1h.4l-.2 .1M126.2 177.1h.1M126.2 177.2h-.2M126.2 177.3l-.5 .1M126.2 177.3h.1M126.3 177.5h.1M126.3 177.5l-2.3 1.4M126.3 177h.4M126.3 177.3h-.1M126.3 177.5l1.5 2.6M126.3 177.1h-.1M126.3 177h.1"/>
<path d="M126.3 177h.5M126.3 173.9l2.8 1.5M126.4 177.2l-.6 .1M126.4 177.2h.1M126.5 176.9l-.2 .1M126.5 176.9h.4M126.5 176.9h.1M126.6 177.4l-2.7 1.3M126.6 176.8h.4M126.6 176.8l-.1 .1M126.6 176.8h.1M126.7 177h.1"/>
<path d="M126.7 177l-.4 .1M126.7 177l-.5 .1M126.7 177.3l-.2 .1 1.5 2.6M126.7 177.3l1.5 2.6M126.8 176.9l-.1 .1M126.8 176.7h.4M126.8 176.7h.1M126.9 176.9h-.4M126.9 176.9h.1M126.9 176.9l-.1 .1M126.9 176.6h.4M126.9 177.2l-.2 .1"/>
<path d="M126.9 176.8v.1M127 176.6h.4M127 176.6l-.4 .2M127 176.6h-.1M127 176.8h-.4M127 176.8h.1M127.1 176.5h.4M127.1 176.5l-.1 .1M127.1 176.7l-.1 .1M127.1 176.5h.1M127.2 176.7h-.4M127.2 177.1l-.3 .1"/>
<path d="M127.2 176.7h.1M127.2 177.1l1 1.7-.3 .1-1-1.7M127.2 177.1l-.3 .1 .6 .7M127.2 176.6v.1M127.3 176.4h.4M127.3 176.4l-.2 .1M127.3 176.4h.1M127.4 176.6l-.2 .1M127.4 176.6h-.1M127.4 176.3h.4M127.4 176.3h.4l-.1 .1M127.4 176.5l-.1 .1"/>
<path d="M127.4 176.3l-.1 .1M127.4 176.3h.1M127.5 177.9l-.1 .1M127.5 177.9l.5 1M127.5 178h-.1M127.5 176.5l-.1 .1M127.6 176.5h-.5M127.6 176.2h.4M127.6 176.2l-.1 .1M127.6 176.2h.1M127.7 176.4l-.6 .1M127.7 176.4h.1"/>
<path d="M127.7 176.1h.4M127.7 176.1l-.1 .1M127.7 176.1h.1M127.8 176.2v.1M127.9 176.2l-.1 .1M127.9 176h.4M127.9 176h.4l-.3 .2M127.9 176l-.1 .1M127.9 176h.1M128 176h.4M128 176.2l-.5 .1M128 176.1v.1"/>
<path d="M128.1 175.9h.3M128.1 176.1l-.1 .1M128.1 175.9l-.1 .1M128.1 175.9h.1M128.1 175.9h.4M128.2 176l-.1 .1M128.2 177.7h-.1M128.2 177.7l.8 1.4M128.2 179.9l-.5 .3M128.2 175.8h.5M128.2 175.8l-.1 .1M128.3 175.8h-.1"/>
<path d="M128.3 176h.1M128.3 177.5l.9 1.5 .1-.1M128.3 177.5l-.1 .2M128.4 175.9l-.1 .1M128.4 175.7h.4l-.5 .1M128.4 175.7l-.1 .1M128.4 175.6v.1M128.4 175.7h.4M128.4 175.9h.1M128.5 175.9h-.4M128.5 175.9l-.1 .1M128.5 177.5l.8 1.4"/>
<path d="M128.5 177.5h-.2M128.6 175.6h.4M128.6 175.6l-.2 .1M128.6 175.8l-.2 .1M128.6 175.5v.1M128.6 175.8h-.4M128.6 175.8h.1M128.7 175.8l-.2 .1M128.7 175.7l-.1 .1M128.7 175.5h.4M128.7 175.5l-.1 .1M128.8 175.4l-.1 .1"/>
<path d="M128.8 175.6l-.4 .1M128.8 177.4l-.3 .1M128.8 175.6h.1M128.8 172.3l2.8 1.4M128.8 172.3l-2.5 1.6M128.9 175.4h.2M128.9 175.4l-.1 .1M128.9 175.6h-.1M128.9 175.3v.1M128.9 177.3l.2-.1 .8 1.4-.1 .1M128.9 177.3l-.1 .1 .8 1.4 .2-.1M128.9 177.3l.9 1.4"/>
<path d="M129 172.2l-.2 .1M129 172.2l2.6 1.4M129 175.4h-.1M129 175.6l-.2 .1M129 175.5l-.4 .1M129.1 179.5l-.9 .4M129.1 175.5l-.1 .1M129.2 175.5h-.4M129.2 175.4l-.1 .1M129.2 179l-.2 .1M129.3 175.4h-.4M129.3 178.9l-.3 .2"/>
<path d="M129.4 177.1l-.3 .1M129.4 175.2h.2l-.5 .3M129.5 177l.2-.1 .8 1.4-.3 .2-.8-1.4M129.5 177l.9 1.4M129.5 177l-.1 .1M129.6 175.2h-.2M129.8 175.1h-.2M129.8 175.1h-.1M129.9 175l-.3 .2M130 176.8l.8 1.4M130 176.8l-.3 .1M130 161.5h.1"/>
<path d="M130 170.8a.6 .6 0 0 1 .7 .2 .6 .6 0 0 1 0 .8l-.3-.1-.3-.3zM130 160.8l.7 .3M130.1 170.7h.1M130.1 176.7l-.1 .1M130.2 160.3l1.1 .4M130.2 160.3l1.2 .4M130.2 160.3h.8l.6 .3M130.3 175.6l-3.1 1.5M130.3 175.6l.1-.1 .4 .8-.1 .1M130.3 176.5l-.2 .2 1.1 1.8M130.3 176.5l1 1.9M130.3 176.5l-2.2 1.1 1 1.9"/>
<path d="M130.5 178.4l.2 .5M130.6 160a1.52 1.52 0 0 1 1.4 .3M130.6 160a1.38 1.38 0 0 0-.6 1.6M130.6 175.4l-.3 .2M130.6 160l-.2 .1M130.6 175.4l1 1.8-.3 .1-1-1.7M130.7 179l-4.6 2.2M130.7 178.9h.1M130.7 178.9l-4.2 2 1.5-.9M130.7 178.9l-3.6 1.8 .6-.4M130.8 175.3l1.5 2.6M130.8 175.3l-.2 .1"/>
<path d="M130.9 175.3h.1M130.9 175.3l1.5 2.6M131 178.1l-.2 .1M131.3 163.7a1.6 1.6 0 0 0 1.5 .2M131.3 178.4v.1M131.3 178.5l-.6 .4M131.3 178.4l-.1 .1M131.5 163.6l-.1 .1M131.5 178.3l-.2 .2M131.6 173.7l-2.5 1.7M131.6 173.6v.1M131.6 178.3h.1"/>
<path d="M131.6 178.3l.3-.2-.7 .4M132.1 163.2l-.1 .8M132.2 160.2a1.36 1.36 0 0 0-1.9-.2 1.36 1.36 0 0 0-.2 1.9 2.79 2.79 0 0 0 2.4 2.2l.4-.1M132.2 178h.1M132.2 178l-1.5 .9M132.3 177.9l-1 .5M132.3 177.9l-.7 .4M132.4 163v1M132.4 177.9l-1.7 1.1M132.4 177.9l-.2 .1M132.4 163.4v.6M132.4 164h.1"/>
<path d="M132.4 163.4l.3 .2M132.5 162.9l-.1 .5M132.5 174.5l-1.7 .8M132.5 174.5l-1.7 .9M132.5 174.5l-.1 .1M132.5 174.5l-7.5 3.6M132.6 174.5h-.1M132.6 174.4l-.1 .1M132.7 162.8l.1 .8M132.7 174.4l-7.6 3.6M132.7 174.4l-.2 .1M132.8 163.9l.1 .1"/>
<path d="M132.9 174.3l-.2 .1M132.9 174.3l-7.6 3.7M132.9 174.3h.1M132.9 162.7l-.1 .9-.2 .4M133 162.6l-1.7 1.1M133 174.2l-7.6 3.7M133 174.2h.1M133.1 174.2l-.2 .1M133.1 174.1l-.1 .1M133.2 162.4a.61 .61 0 0 1-1 .1M133.2 162.4l-1 .1M133.2 174.1l-7.6 3.6"/>
<path d="M133.2 174.1h-.1M133.3 174.2l-2.4 1.1M133.3 174.2l-2.3 1.3M133.3 174l-.4 .3M133.3 174v.2M133.3 174l-7.7 3.8M133.3 162.3a1.48 1.48 0 0 1-.5 1.6M133.3 174l-.1 .1M133.3 174l-7.5 3.6M133.4 174h-.1M133.5 162.2a1.59 1.59 0 0 1-.6 1.8M133.5 173.8v.1"/>
<path d="M133.6 173.8l-.2 .2M133.6 173.8l-7.5 3.6M133.6 173.8l-.3 .2M133.7 173.8h-.1M133.7 173.7l-.1 .1M133.7 173.7v.1M133.8 173.7l-.1 .1M133.8 173.7l-7.6 3.6M133.8 173.7h.1M133.8 173.7h-.1M133.8 173.7l-7.9 3.8M133.9 173.6l-.1 .1"/>
<path d="M134 173.6l-.2 .1M134 173.6l-7.6 3.6M134 173.6h-.1M134 173.5v.1M134.2 173.5l-7.7 3.7h-.3M134.2 173.5l-.2 .1M134.2 173.5l-7.8 3.7M134.3 173.4l-.1 .1M134.4 173.4l-7.6 3.6M134.4 166.5v.2M134.5 173.2l-.1 .2M134.5 173.2h.1"/>
<path d="M134.5 173.2l-7.6 3.7M134.6 173.2h-.1M134.6 173.2l-.4 .3M134.6 173.2l-7.9 3.8M134.8 173.1l-7.8 3.7h-.4M134.8 173l-.2 .1h.2M134.8 173.1l-7.6 3.6M134.8 173v.1M134.9 173l-.1 .1M135 172.9l-.1 .1M135 173h-.2M135 173l-7.6 3.6"/>
<path d="M135.1 172.9h-.1M135.1 172.9l-7.7 3.7M135.1 172.8v.1M135.1 172.8l-.1 .2M135.2 161.1a4.7 4.7 0 0 1-.3 5.1l-.5 .3M135.3 172.7l-.2 .2M135.3 172.8l-7.6 3.6h-.4M135.3 172.7v.1M135.4 172.6l-7.9 3.9M135.5 172.6l-.2 .2M135.5 172.6l-.4 .2M135.5 172.6h-.1"/>
<path d="M135.6 172.5l.2-.1-.4 .2M135.6 172.5l-7.9 3.9M135.6 172.5l-7.6 3.7M135.6 172.5h.1M135.7 162.8a3.4 3.4 0 0 1-1.3 3.9M135.9 172.3l-.1 .1M135.9 172.3l-7.5 3.7M135.9 172.3h.1M136 172.3l-7.9 3.8h-.4M136.1 172.3l-7.9 3.8h-.4M136.1 172.3l-7.6 3.6M136.1 172.2v.1"/>
<path d="M136.1 172.2l-.1 .1M136.2 172.1l-.1 .1M136.2 172.1l-7.5 3.7M136.2 172.1h.1M136.3 172.1l-.2 .1M136.4 172l-.1 .1M136.4 172l-.2 .1M136.4 172l-7.9 3.9M136.4 172l-7.6 3.7M136.5 171.9l-7.5 3.7M136.5 171.9l-.1 .1M136.6 171.9l-7.6 3.7"/>
<path d="M136.6 171.9h.1M136.7 171.8l-.2 .2M136.7 171.8l-7.5 3.7M136.9 171.7l-.2 .1M137 171.6h.1M137 171.6l-7.7 3.8h-.4M137 171.6l-7.9 3.9M137.1 171.6l-.5 .3M137.1 171.6h.1M137.2 171.6l-8 3.7h.3M137.2 171.6h-.1M137.2 171.5v.1"/>
<path d="M137.2 171.5l-.1 .1M137.3 171.5h-.1M137.4 171.4l-.2 .1M137.4 171.4l-7.6 3.7M137.4 171.4l-7.8 3.8M137.4 171.4h.1M137.6 171.3l-.2 .1M139 166.4a.62 .62 0 0 1 .8 .2 .62 .62 0 0 1 0 .8h-.4l-.3-.4zM139.2 166.3l-.1 .1M140.9 169.1l-9.3 4.5M140.9 169.1v.1M140.9 169.2l-9.3 4.5"/>
<path d="M140.9 169.2l-2.5 1.7-9.3 4.5M141.1 166.3l-.2 2.8M141.1 166.3l-.2 2.9M145.3 161.6a20.9 20.9 0 0 0 7.8 8M153.1 169.6l11.1 6.1M164.2 175.7l.3 .3 .4 .6M164.9 176.6l1.9 8.9M168.1 173.2v1.4M168.1 173.2l4.6 2.7M168.1 173.2l-3.9 2.5M168.1 174.6l.1 .3M168.1 174.6l-3.2 2"/>
<path d="M168.2 174.9l3.8 2.2M168.2 174.9l1.8 8.5M172 177.1a12.3 12.3 0 0 0 5.1 1.6M172.7 175.9a10.8 10.8 0 0 0 5.5 1.5M172.7 175.9l-.5 .7-.2 .5M177.1 178.7l.5 7.1a3.1 3.1 0 0 1-3.9 .8 7.8 7.8 0 0 1-3.4-2.6M177.2 179.2l-.1 .1M178.2 177.4a1.36 1.36 0 0 0-1.1 1.3M178.2 177.4l-.9 .5M189.4 173.5l-12.2 5.7M194.7 161.9a9.4 9.4 0 0 0 8.3 .9M194.7 161.9l-22 14"/>
<path d="M203 162.8l-25.8 16.4M124.3 180.9h.1M124.3 180.9l.2 .1M124.9 180.5l.1 .1M124.9 180.5l-.6 .4M125 180.6l-.5 .4M125.6 180.4l-.6 .2M125.6 180.4l-1.1 .6M125.9 180.9l-1.3-2.3 1.5 2.6M126.6 180.9h.1M127.5 180.4l-.9 .5M127.5 180.3v.1"/>
<path d="M127.7 180.3l-.2 .1M127.7 180.2v.1M127.7 180.2h.1M127.8 180.1l-1.7 1.1M128 180l-.2 .1M166.8 185.5l.3 .5M167.1 186a6.6 6.6 0 0 0 5.1 2.9l1.4-.4 3.3-2.1M170 183.4l.3 .6M170 183.4l-3.2 2.1M170.3 184l-3.2 2M172.5 180.1l.2-.3a1.43 1.43 0 0 1 1.5 2 1.14 1.14 0 0 1-1.8-1z"/>
</g>
<path d="M142.7 156.8l-11.1 7" fill="none" stroke="#000" stroke-width=".2" stroke-dasharray="6.3 1.3 1.3 1.3 1.3 1.3" stroke-dashoffset="3"/>
<path d="M184.3 128.5l20.1-12.7" fill="none" stroke="#000" stroke-width=".2" stroke-dasharray="6.3 1.3 1.3 1.3 1.3 1.3" stroke-dashoffset="3.9"/>
<path d="M211.1 111.5l1.9-1.2" fill="none" stroke="#000" stroke-width=".2" stroke-dasharray="6.3 1.3 1.3 1.3 1.3 1.3"/>
<path d="M184.3 120l17.3-10.9" fill="none" stroke="#000" stroke-width=".2" stroke-dasharray="6.3 1.3 1.3 1.3 1.3 1.3" stroke-dashoffset="-.7"/>
<path d="M213.9 101.2l8.4-5.3M221.6 114.7l8.3-5.3" fill="none" stroke="#000" stroke-width=".2" stroke-dasharray="6.3 1.3 1.3 1.3 1.3 1.3" stroke-dashoffset="4.6"/>
<path d="M223.2 95.3l5.6-3.5M230.9 108.8l5.6-3.6" fill="none" stroke="#000" stroke-width=".2" stroke-dasharray="6.3 1.3 1.3 1.3 1.3 1.3" stroke-dashoffset="3.3"/>
<path d="M178 122.7l23.4-14.9" fill="none" stroke="#000" stroke-width=".2" stroke-dasharray="6.3 1.3 1.3 1.3 1.3 1.3" stroke-dashoffset="2"/>
<path d="M204.9 105.6l14.9-9.4M212.5 119.1l14.9-9.5" fill="none" stroke="#000" stroke-width=".2" stroke-dasharray="6.3 1.3 1.3 1.3 1.3 1.3" stroke-dashoffset=".7"/>
<path d="M185.9 136l23.3-14.9" fill="none" stroke="#000" stroke-width=".2" stroke-dasharray="6.3 1.3 1.3 1.3 1.3 1.3" stroke-dashoffset="2.1"/>
<path d="M192 133.5l18.3-11.6" fill="none" stroke="#000" stroke-width=".2" stroke-dasharray="6.3 1.3 1.3 1.3 1.3 1.3" stroke-dashoffset="5"/>
<path d="M187.8 126.3l16.6-10.5" fill="none" stroke="#000" stroke-width=".2" stroke-dasharray="6.3 1.3 1.3 1.3 1.3 1.3" stroke-dashoffset="-.3"/>
<path d="M211.1 111.5l32.7-20.8" fill="none" stroke="#000" stroke-width=".2" stroke-dasharray="6.3 1.3 1.3 1.3 1.3 1.3" stroke-dashoffset="2.9"/>
<text font-size="8.5" x="338.7" y="279.7">Step 1 (Base)</text>
<g font-size="5.3">
<text x="41" y="9.5">8</text>
<text x="88.5" y="9.5">7</text>
<text x="138.5" y="9.5">6</text>
<text x="188.5" y="9.5">5</text>
<text x="238.5" y="9.5">4</text>
<text x="288.5" y="9.5">3</text>
<text x="338.5" y="9.5">2</text>
<text x="386" y="9.5">1</text>
<text x="16.2" y="31.2">F</text>
<text x="411.2" y="31.2">F</text>
<text x="16.1" y="75.5">E</text>
<text x="411.1" y="75.5">E</text>
<text x="15.5" y="125.5">D</text>
<text x="410.5" y="125.5">D</text>
<text x="15.4" y="175.5">C</text>
<text x="410.4" y="175.5">C</text>
<text x="16" y="225.5">B</text>
<text x="411" y="225.5">B</text>
<text x="15.5" y="269.7">A</text>
<text x="410.5" y="269.7">A</text>
<text x="41" y="291.5">8</text>
<text x="88.5" y="291.5">7</text>
<text x="138.5" y="291.5">6</text>
<text x="188.5" y="291.5">5</text>
<text x="238.5" y="291.5">4</text>
<text x="288.5" y="291.5">3</text>
<text x="338.5" y="291.5">2</text>
<text x="386" y="291.5">1</text>
</g>
<g font-size="4.7">
<text x="291.5" y="47.2">1</text>
<text x="301.3" y="112.6">2</text>
<text x="308" y="188.9">Part #1</text>
<text x="308" y="196.2">Part #2</text>
<text x="232.4" y="202.7">AS-NZS 4408-</text>
<text x="232.4" y="207.2">ST2.9x6.5-F-H-N</text>
<text x="304.5" y="205">M3 screws</text>
<text x="362.8" y="205">4</text>
<text x="232.4" y="212.9">AS_ISO 104 - 123562</text>
<text x="285" y="212.9">Thrust bearing (35mm inner,</text>
<text x="362.8" y="215.2">1</text>
<text x="232.4" y="217.4">- B,12,SI,NC,12_68</text>
<text x="301.7" y="217.4">62mm outer)</text>
</g>
<g font-size="4.2">
<text x="241.2" y="171.2">PART NUMBER</text>
<text x="302.8" y="171.2">DESCRIPTION</text>
<text x="359.5" y="171.2">QTY.</text>
<text x="232.4" y="177.5">Nema 17 Stepper</text>
<text x="362.9" y="179.5">3</text>
<text x="232.4" y="181.6">Motor</text>
<text x="232.4" y="188.7">Robot base</text>
<text x="362.9" y="188.7">1</text>
<text x="232.4" y="196">Servo screw block</text>
<text x="362.9" y="196">1</text>
</g>
<text font-size="4.1" x="21" y="293.7">SOLIDWORKS Educational Product. For Instructional Use Only.</text>
<text font-size="3.9" x="400.9" y="275.5">A3</text>
<g font-size="2">
<text x="230.6" y="234.6">UNLESS OTHERWISE SPECIFIED:</text>
<text x="230.6" y="237.1">DIMENSIONS ARE IN MILLIMETERS</text>
<text x="230.6" y="239.6">SURFACE FINISH:</text>
<text x="264.4" y="234.6">FINISH:</text>
<text x="311.3" y="234.5">DEBURR AND</text>
<text x="311.3" y="237">BREAK SHARP</text>
<text x="311.3" y="239.5">EDGES</text>
<text x="342.6" y="236">DO NOT SCALE DRAWING</text>
<text x="383.3" y="236.2">REVISION</text>
<text x="230.6" y="242.1">TOLERANCES:</text>
<text x="232.2" y="244.6">LINEAR:</text>
<text x="232.2" y="247.1">ANGULAR:</text>
<text x="244.3" y="252">NAME</text>
<text x="260" y="251.9">SIGNATURE</text>
<text x="277.2" y="251.9">DATE</text>
<text x="330.1" y="251.9">TITLE:</text>
<text x="230.6" y="256.1">DRAWN</text>
<text x="230.9" y="260.3">CHK'D</text>
<text x="230.4" y="264.4">APPV'D</text>
<text x="231.1" y="268.8">MFG</text>
<text x="231.5" y="273">Q.A</text>
<text x="285.6" y="272.5">MATERIAL:</text>
<text x="330" y="272.5">DWG NO.</text>
<text x="285.6" y="285.5">WEIGHT:</text>
<text x="330.1" y="285.6">SCALE:1:5</text>
<text x="374.5" y="285.6">SHEET 1 OF 1</text>
</g>
</svg>
